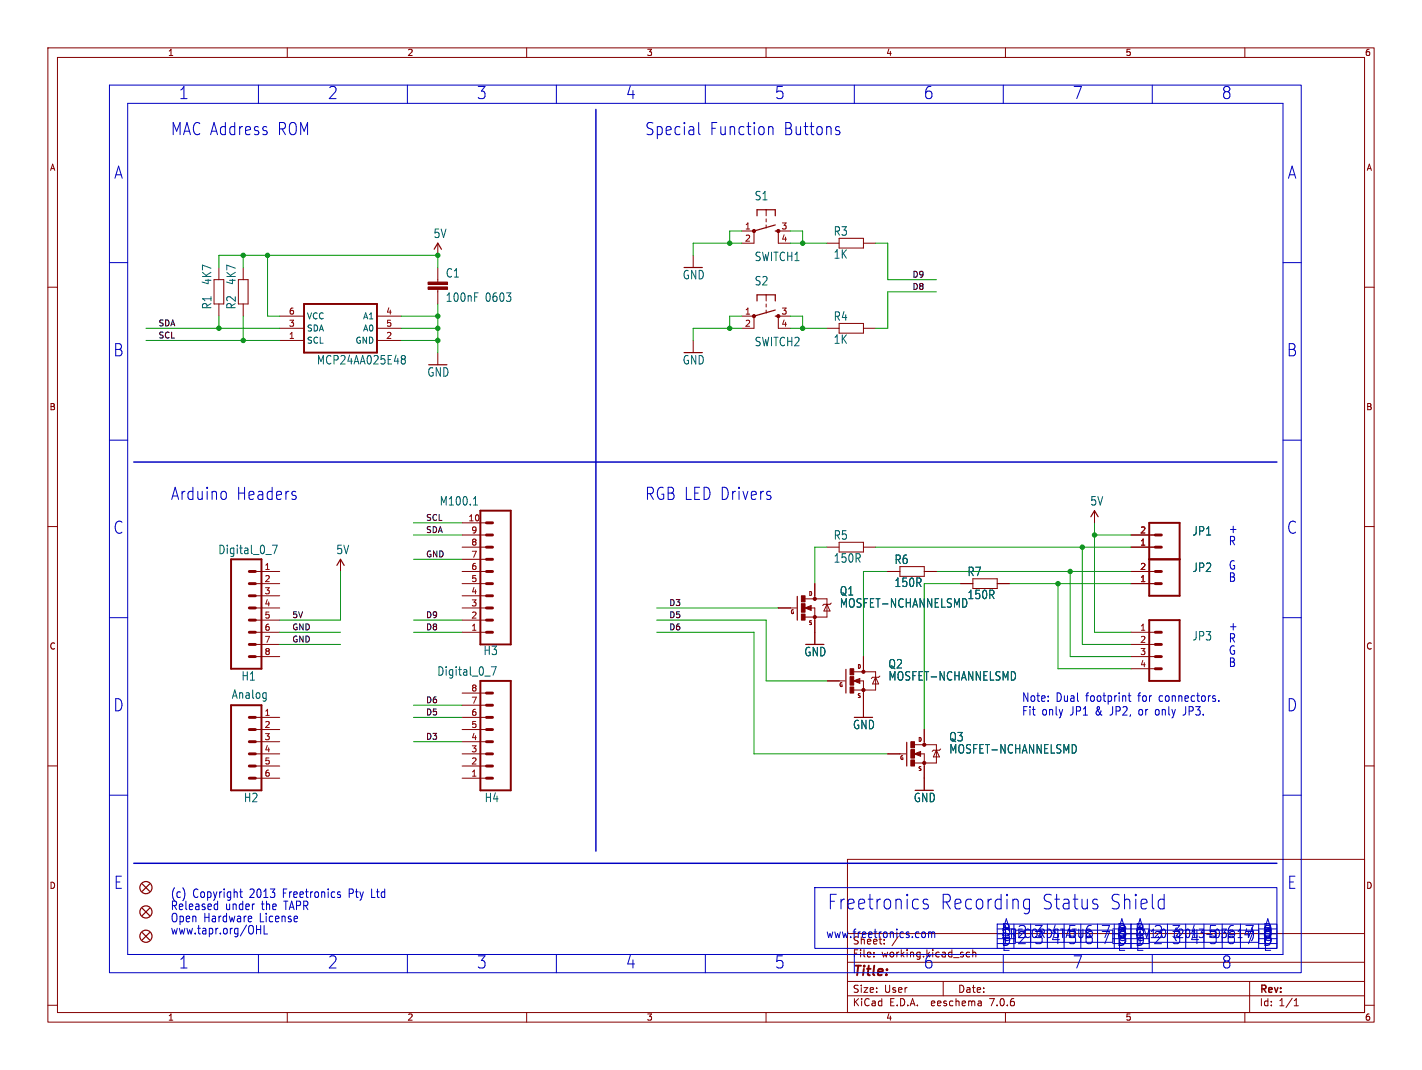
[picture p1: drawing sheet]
<svg xmlns="http://www.w3.org/2000/svg" width="297mm" height="224mm" viewBox="0 0 297 224" stroke-linecap="round" stroke-linejoin="round" font-family="sans-serif">
<g fill="none" stroke="#840000" stroke-width=".21">
<path d="M10 10h277v203.5h-277zM12 12h273v199.5h-273zM60 10v2M110 10v2M160 10v2M210 10v2M260 10v2M10 60h2M44.7 58.4h2v5.1h-2zM45.7 55.9v2.5M49.8 58.4h2v5.1h-2zM50.8 55.9v2.5"/>
<path d="M91.4 50.8v2.5M91.4 55.9v3M144.8 53.3v2.6M154.9 48.3h2.6v2.5h-2.6M160 43.8v1.3M160 45.7v.7M160 47v.6M165.1 48.3h-2.5v2.5h2.5M172.7 50.8h2.6M175.3 49.8h5v2h-5zM180.3 50.8h2.6M285 60h2"/>
<path d="M45.7 63.5v2.5M50.8 63.5v2.5M58.4 71.1h5.1M58.4 68.6h5.1M58.4 66h5.1M78.7 71.1h5.1M78.7 68.6h5.1M78.7 66h5.1M91.4 60.5v3M91.4 73.7v2.5M144.8 71.1v2.6M154.9 66h2.6v2.6h-2.6"/>
<path d="M160 61.6v1.3M160 63.5v.6M160 64.8v.6M165.1 66h-2.5v2.6h2.5M172.7 68.6h2.6M175.3 67.6h5v2h-5zM180.3 68.6h2.6M10 110h2M53.3 119.4h5.1M71.1 116.8v2.6M96.5 119.4h5.1M96.5 109.2h5.1"/>
<path d="M96.5 116.8h5.1M96.5 114.3h5.1M96.5 111.8h5.1M172.7 114.3h2.6M175.3 113.3h5v2h-5zM180.3 114.3h2.6M185.4 119.4h2.6M188 118.4h5v2h-5zM193 119.4h2.6M228.6 106.7v2.5M236.2 119.4h5.1M236.2 114.3h5.1"/>
<path d="M236.2 111.8h5.1M285 110h2M53.3 121.9h5.1M53.3 124.5h5.1M53.3 127h5.1M53.3 129.5h5.1M53.3 132.1h5.1M53.3 134.6h5.1M53.3 137.2h5.1M96.5 121.9h5.1M96.5 124.5h5.1M96.5 127h5.1"/>
<path d="M96.5 129.5h5.1M96.5 132.1h5.1M162.6 127h3.8M168.1 127l1.3-.5v1zM168.2 125.1h4.5v3.8h-4.6M169.3 127h.9v7.6M170.2 121.9v3.2M172.7 126.2l.7 1.4h-1.3zM173.6 126l-.2 .2h-1.3l-.3 .3M180.3 137.2v3.1M200.7 121.9h2.5M203.2 120.9h5.1v2h-5.1z"/>
<path d="M208.3 121.9h2.5M236.2 121.9h5.1M236.2 132.1h5.1M236.2 134.6h5.1M236.2 137.2h5.1M236.2 139.7h5.1M10 160h2M53.3 149.9h5.1M53.3 152.4h5.1M53.3 154.9h5.1M53.3 157.5h5.1M96.5 149.9h5.1"/>
<path d="M96.5 152.4h5.1M96.5 154.9h5.1M96.5 157.5h5.1M96.5 147.3h5.1M96.5 144.8h5.1M172.7 142.2h3.8M178.3 142.2l1.3-.5v1zM178.3 140.3h4.6v3.8h-4.6M179.5 142.2h.8v7.7M182.9 141.5l.6 1.4h-1.3zM183.8 141.2l-.3 .3h-1.3l-.2 .2M185.4 157.5h3.8"/>
<path d="M191 157.5l1.3-.5v1zM191 155.6h4.6v3.8h-4.6M192.2 157.5h.8v7.6M193 152.4v3.2M195.6 156.7l.6 1.4h-1.3zM196.5 156.5l-.3 .2h-1.3l-.2 .3M285 160h2M53.3 160h5.1M53.3 162.6h5.1M96.5 160h5.1M96.5 162.6h5.1M177 179.5h108v32h-108z"/>
<path d="M177 195h108M182.5 199.8v.1M182.5 199v.1M184.7 197.1v.1M187.6 195.6l-1.3 2M202.5 199l-.4-.1-.3 .3 .2 .6h.5M203.2 199l.2-.1 .3 .1 .1 .9M203.2 198.4v1.5M10 210h2M60 211.5v2M110 211.5v2M160 211.5v2"/>
<path d="M177 208h108M177 205h108M177 201h108M197 205v3M204.9 209.2l.1 .9M205 210l-.2 .1M205 209.5h-.2M210 211.5v2M260 211.5v2M261 205v6.5M270.3 210.1h.9M270.3 209l.4-.4v1.5"/>
<path d="M285 210h2"/>
</g>
<g fill="#840000" stroke="#840000" stroke-width=".21">
<path d="M89.4 59.9h4.1v.6h-4.1z"/>
<path d="M89.4 58.9h4.1v.5h-4.1z"/>
<path d="M177.5 143.5h.8v1.3h-.8z"/>
<path d="M177.5 141.4h.8v1.7h-.8z"/>
<path d="M177.5 139.7h.8v1.3h-.8z"/>
<path d="M167.4 128.3h.7v1.2h-.7z"/>
<path d="M167.4 126.1h.7v1.8h-.7z"/>
<path d="M167.4 124.5h.7v1.2h-.7z"/>
<path d="M190.2 158.7h.8v1.3h-.8z"/>
<path d="M190.2 156.6h.8v1.8h-.8z"/>
<path d="M190.2 154.9h.8v1.3h-.8z"/>
<circle cx="157.5" cy="48.3" r=".33"/>
<circle cx="162.6" cy="48.3" r=".33"/>
<circle cx="157.5" cy="66" r=".33"/>
<circle cx="162.6" cy="66" r=".33"/>
<circle cx="180.3" cy="144.1" r=".33"/>
<circle cx="180.3" cy="140.3" r=".33"/>
<circle cx="170.2" cy="128.9" r=".33"/>
<circle cx="170.2" cy="125.1" r=".33"/>
<circle cx="193" cy="159.4" r=".33"/>
<circle cx="193" cy="155.6" r=".33"/>
</g>
<g fill="none" stroke="#840000" stroke-width=".25">
<path d="M90.7 52.1l.7-1.3 .8 1.3M158.1 45.1v-1.3h3.8v1.3M161.9 47l-4.4 1.3M161.9 48.3h.7M158.1 62.9v-1.3h3.8v1.3M161.9 64.8l-4.4 1.2M161.9 66h.7M70.4 118.1l.7-1.3 .8 1.3M227.8 107.9l.8-1.2 .8 1.2M166.5 124.6v4.9M176.7 139.8v5M189.4 155.1v4.9"/>
<path d="M29.7 184.7l1.5 1.5M29.7 189.7l1.5 1.6M29.7 194.8l1.5 1.5M31.2 184.7l-1.5 1.5M31.2 189.7l-1.5 1.6M31.2 194.8l-1.5 1.5"/>
<circle cx="30.5" cy="190.5" r="1.27"/>
<circle cx="30.5" cy="195.6" r="1.27"/>
<circle cx="30.5" cy="185.4" r="1.27"/>
</g>
<g fill="none" stroke="#006464" stroke-width=".21">
<path d="M83.9 74.9l.2 .1M83.9 74.3h.5l.2 .1 .1 .3-.3 .3M84.1 75h.3M84.1 75l-.2 .1M84.4 75l.3 .4-.1 .5-.2 .1h-.5M99.1 61.2h.8M56.9 113.9h1l-.6 1.8M98.9 105.5h.8M99.2 104l.1-.3v1.8M102.6 139.3h1l-.6 1.8M201.9 126.1l-.1 .5M212 140.6l.1 .5-.1 .7"/>
<path d="M224.7 155.8l.1 .5-.1 .8"/>
</g>
<path d="M63.5 63.5h15.2v10.2h-15.2zM48.3 116.8h6.3v22.9h-6.3zM100.3 106.7h6.4v27.9h-6.4zM240 116.8h6.4M240 109.2h6.4v15.3h-6.4zM240 129.5h6.4v12.7h-6.4zM48.3 147.3h6.3v17.8h-6.3zM100.3 142.2h6.4v22.9h-6.4z" fill="none" stroke="#840000" stroke-width=".41"/>
<g fill="none" stroke="#840000" stroke-width=".61">
<path d="M52.1 119.4h1.2M101.6 119.4h1.3M101.6 116.8h1.3M101.6 114.3h1.3M101.6 111.8h1.3M101.6 109.2h1.3M241.3 119.4h1.3M241.3 114.3h1.3M241.3 111.8h1.3M52.1 121.9h1.2M52.1 124.5h1.2M52.1 127h1.2"/>
<path d="M52.1 129.5h1.2M52.1 132.1h1.2M52.1 134.6h1.2M52.1 137.2h1.2M101.6 121.9h1.3M101.6 124.5h1.3M101.6 127h1.3M101.6 129.5h1.3M101.6 132.1h1.3M241.3 121.9h1.3M241.3 132.1h1.3M241.3 134.6h1.3"/>
<path d="M241.3 137.2h1.3M241.3 139.7h1.3M52.1 149.9h1.2M52.1 152.4h1.2M52.1 154.9h1.2M52.1 157.5h1.2M101.6 149.9h1.3M101.6 152.4h1.3M101.6 154.9h1.3M101.6 157.5h1.3M101.6 147.3h1.3M101.6 144.8h1.3"/>
<path d="M52.1 160h1.2M52.1 162.6h1.2M101.6 160h1.3M101.6 162.6h1.3"/>
</g>
<path d="M169.3 126.7l-.9 .3 .9 .3v-.3h-.3M179.5 142l-.9 .2 .9 .3v-.3h-.3M192.2 157.2l-.9 .3 .9 .2v-.2h-.3" fill="none" stroke="#840000" stroke-width=".3"/>
<g fill="none" stroke="#0000c2" stroke-width=".21">
<path d="M22.9 17.8h248.9v185.4h-248.9zM54 17.8v3.8M85.1 17.8v3.8M116.2 17.8v3.8M147.3 17.8v3.8M178.4 17.8v3.8M209.5 17.8v3.8M240.7 17.8v3.8M26.7 21.6h241.3v177.8h-241.3zM145.9 25.6v2.2l.3 .3M160.6 26.6l.2-.2 .5 .2 .2 1.5M174.8 26.4l.5 .2"/>
<path d="M174.8 27.3h.3a.44 .44 0 0 1 .3 .4 .44 .44 0 0 1-.3 .4h-.4M22.9 54.9h3.8M268 54.9h3.8M22.9 91.9h3.8M268 91.9h3.8M46.9 102.6l.4 .5v.7l-.4 .5M61.6 103.5a.44 .44 0 0 1 .3 .4 .44 .44 0 0 1-.3 .4M61.6 102.6l.2 .2M160.9 103.6v.6M22.9 129h3.8M268 129h3.8M235.6 145.3h.6"/>
<path d="M235.8 144.7v1.6l.4 .2M253.8 146v.4M254.6 146.4v.1M22.9 166.1h3.8M268 166.1h3.8M45.4 188.2v1.8M45.4 189.9l-.4 .1M50.1 186.3h.5M50.3 185.7v1.5l.3 .3M52.4 191.4l.2 .4-.7 .2M52.5 192.5l-.1 .1M53.6 194.2h.8"/>
<path d="M54 199.4v3.8M54.4 193.3v1.8M55.2 193.3v1.8h.7M70.5 186.6l.6 .5-.2 .4-.4-.1M71.1 186.4l-.4-.1-.2 .3M85.1 199.4v3.8M116.2 199.4v3.8M147.3 199.4v3.8M170.2 185.4h96.5v12.7h-96.5zM178.4 199.4v3.8M192.6 194.8l.4-.1 .3 .3-.2 .8h-.5M193.8 188l-.6-.2a.53 .53 0 0 0-.4 .5 .53 .53 0 0 0 .4 .6h.3a.53 .53 0 0 1 .4 .5 .53 .53 0 0 1-.4 .5l-.7-.2"/>
<path d="M193.9 194.7v1.2M193.9 194.9l.5-.2 .2 .2M194.6 194.9l.2-.2 .4 .1v1.1M194.6 194.9v1M208.3 193h27.9v5.1h-27.9zM209.5 199.4v3.8M212.1 196.8h20.3M212.1 194.3h20.3M213.9 189.6l.4 .3 .7-.2M215 188l-.7-.2-.4 .3M215 187.8v2.5a.69 .69 0 0 1-1.1 .4M216.2 193.3h1.5l-.8 1"/>
<path d="M221.5 194.1h.9M229 188.9a.53 .53 0 0 1 .3 .5 .53 .53 0 0 1-.3 .5M229 187.8l.2 .2M236.2 193h30.5v5.1h-30.5zM240 196.8h22.9M240 194.3h22.9M240.7 199.4v3.8M241.3 193.6l.3-.3h.6l.4 .5M242.4 187.8l.7 .2M243.1 189.7l-.7 .2M243.1 186.8v3.1M247.6 193v3.8"/>
<path d="M249.4 193.2l-.5 1.8M250.4 194.1h1l-.5 .7M258.6 195.9h.8"/>
</g>
<path d="M124.5 22.9v154.9M27.9 96.5h238.8M27.9 180.3h238.8" fill="none" stroke="#0000c2" stroke-width=".3"/>
<g fill="none" stroke="#009600" stroke-width=".21">
<path d="M45.7 55.9v-2.6h45.7v2.6M50.8 53.3v2.6M55.9 53.3v12.7h2.5M154.9 50.8h-10.1v2.5M154.9 48.3h-2.5v2.5M165.1 50.8h7.6M165.1 48.3h2.5v2.5M182.9 50.8h2.5v7.6h10.2M30.5 71.1h27.9M30.5 68.6h27.9M45.7 66v2.6M50.8 66v5.1"/>
<path d="M83.8 71.1h7.6M83.8 68.6h7.6M83.8 66h7.6M91.4 63.5v10.2M154.9 68.6h-10.1v2.5M154.9 66h-2.5v2.6M165.1 68.6h7.6M165.1 66h2.5v2.6M195.6 61h-10.2v7.6h-2.5M71.1 119.4v10.1h-12.7M86.4 116.8h10.1M86.4 109.2h10.1"/>
<path d="M86.4 111.8h10.1M172.7 114.3h-2.5v7.6M182.9 114.3h53.3M185.4 119.4h-5.1v17.8M195.6 119.4h40.6M223.5 119.4v17.8h12.7M226.1 114.3v20.3h10.1M228.6 111.8h7.6M228.6 109.2v22.9h7.6M58.4 132.1h12.7M58.4 134.6h12.7M86.4 132.1h10.1"/>
<path d="M86.4 129.5h10.1M137.2 132.1h20.3v25.4h27.9M137.2 129.5h22.8v12.7h12.7M137.2 127h25.4M200.7 121.9h-7.7v30.5M210.8 121.9h25.4M221 121.9v17.8h15.2M86.4 147.3h10.1M86.4 149.9h10.1M86.4 154.9h10.1"/>
</g>
<g fill="#009600" stroke="#009600" stroke-width=".21">
<circle cx="167.6" cy="68.6" r=".46"/>
<circle cx="152.4" cy="68.6" r=".46"/>
<circle cx="152.4" cy="50.8" r=".46"/>
<circle cx="167.6" cy="50.8" r=".46"/>
<circle cx="91.4" cy="53.3" r=".46"/>
<circle cx="91.4" cy="66" r=".46"/>
<circle cx="50.8" cy="53.3" r=".46"/>
<circle cx="55.9" cy="53.3" r=".46"/>
<circle cx="50.8" cy="71.1" r=".46"/>
<circle cx="45.7" cy="68.6" r=".46"/>
<circle cx="91.4" cy="68.6" r=".46"/>
<circle cx="91.4" cy="71.1" r=".46"/>
<circle cx="223.5" cy="119.4" r=".46"/>
<circle cx="228.6" cy="111.8" r=".46"/>
<circle cx="226.1" cy="114.3" r=".46"/>
<circle cx="221" cy="121.9" r=".46"/>
</g>
<g font-size="4.2" fill="#0000c2">
<text x="172.7" y="190.3">Freetronics</text>
<text x="196.2" y="190.3">Recording</text>
<text x="217.4" y="190.3">Status</text>
<text x="231.5" y="190.3">Shield</text>
</g>
<g font-size="3.5" fill="#0000c2">
<text x="37.3" y="20.9">1</text>
<text x="68.4" y="20.9">2</text>
<text x="99.6" y="20.9">3</text>
<text x="130.7" y="20.9">4</text>
<text x="161.8" y="20.9">5</text>
<text x="192.9" y="20.9">6</text>
<text x="224" y="20.9">7</text>
<text x="255.1" y="20.9">8</text>
<text x="35.6" y="28.5">MAC Address</text>
<text x="57.8" y="28.5">ROM</text>
<text x="134.6" y="28.5">Special</text>
<text x="148.1" y="28.5">Function</text>
<text x="163.6" y="28.5">Buttons</text>
<text x="23.8" y="37.6">A</text>
<text x="268.9" y="37.6">A</text>
<text x="23.6" y="74.7">B</text>
<text x="268.7" y="74.7">B</text>
<text x="35.6" y="104.7">Arduino</text>
<text x="49.3" y="104.7">Headers</text>
<text x="134.6" y="104.7">RGB LED Drivers</text>
<text x="23.6" y="111.7">C</text>
<text x="268.7" y="111.7">C</text>
<text x="23.6" y="148.8">D</text>
<text x="268.7" y="148.8">D</text>
<text x="23.7" y="185.9">E</text>
<text x="268.8" y="185.9">E</text>
<text x="208.9" y="196.2">1</text>
<text x="208.9" y="197.5">1</text>
<text x="209" y="197.8">D</text>
<text x="209" y="195.8">B</text>
<text x="209.2" y="194.8">A</text>
<text x="212.4" y="196.2">2</text>
<text x="215.9" y="197.5">3</text>
<text x="219.4" y="196.2">4</text>
<text x="219.4" y="197.5">4</text>
<text x="222.9" y="196.2">5</text>
<text x="222.9" y="197.5">5</text>
<text x="226.4" y="197.5">6</text>
<text x="226.4" y="196.2">6</text>
<text x="229.9" y="197.5">7</text>
<text x="229.9" y="196.2">7</text>
<text x="233.3" y="194.8">A</text>
<text x="233.4" y="197.5">8</text>
<text x="233.4" y="196.2">8</text>
<text x="237" y="197.8">D</text>
<text x="237" y="195.8">B</text>
<text x="237" y="197.5">1</text>
<text x="237" y="196.2">1</text>
<text x="237.1" y="194.8">A</text>
<text x="240.8" y="197.5">2</text>
<text x="244.7" y="197.5">3</text>
<text x="244.7" y="196.2">3</text>
<text x="248.5" y="197.5">4</text>
<text x="252.3" y="196.2">5</text>
<text x="252.3" y="197.5">5</text>
<text x="256.1" y="197.5">6</text>
<text x="256.1" y="196.2">6</text>
<text x="259.9" y="196.2">7</text>
<text x="259.9" y="197.5">7</text>
<text x="263.7" y="195.8">B</text>
<text x="263.7" y="197.5">8</text>
<text x="263.8" y="194.8">A</text>
<text x="37.3" y="202.5">1</text>
<text x="68.4" y="202.5">2</text>
<text x="99.6" y="202.5">3</text>
<text x="130.7" y="202.5">4</text>
<text x="161.8" y="202.5">5</text>
<text x="192.9" y="202.5">6</text>
<text x="209.2" y="198.9">E</text>
<text x="224" y="202.5">7</text>
<text x="255.1" y="202.5">8</text>
<text x="263.8" y="198.9">E</text>
</g>
<text font-size="2.8" fill="#840000" x="178" y="204.4">Title:</text>
<g font-size="2.5" fill="#006464">
<text x="157.5" y="42.1">S1</text>
<text x="90.5" y="49.9">5V</text>
<text x="174" y="49.4">R3</text>
<text x="44.4" y="59.6" transform="rotate(-90 44.4 59.6)">4K7</text>
<text x="49.4" y="59.6" transform="rotate(-90 49.4 59.6)">4K7</text>
<text x="93" y="58.2">C1</text>
<text x="142.5" y="58.6">GND</text>
<text x="157.5" y="54.8">SWITCH1</text>
<text x="157.5" y="59.8">S2</text>
<text x="174" y="54.2">1K</text>
<text x="44.4" y="64.7" transform="rotate(-90 44.4 64.7)">R1</text>
<text x="49.4" y="64.7" transform="rotate(-90 49.4 64.7)">R2</text>
<text x="93" y="63.3">100nF</text>
<text x="101.3" y="63.3">0603</text>
<text x="174" y="67.2">R4</text>
<text x="66.1" y="76.3">MCP24AA025E48</text>
<text x="142.5" y="76.3">GND</text>
<text x="157.5" y="72.5">SWITCH2</text>
<text x="174" y="72">1K</text>
<text x="89.2" y="78.9">GND</text>
<text x="91.7" y="105.8">M100.1</text>
<text x="227.6" y="105.8">5V</text>
<text x="174" y="112.9">R5</text>
<text x="249" y="112.1">JP1</text>
<text x="45.5" y="116">Digital_0_7</text>
<text x="70.2" y="116">5V</text>
<text x="174" y="117.7">150R</text>
<text x="186.7" y="118">R6</text>
<text x="249" y="119.7">JP2</text>
<text x="175.3" y="124.6">Q1</text>
<text x="186.7" y="122.8">150R</text>
<text x="202" y="120.6">R7</text>
<text x="202" y="125.4">150R</text>
<text x="175.3" y="127.1">MOSFET-NCHANNELSMD</text>
<text x="100.9" y="137.1">H3</text>
<text x="167.9" y="137.3">GND</text>
<text x="249" y="134">JP3</text>
<text x="50.3" y="142.4">H1</text>
<text x="91.2" y="141.4">Digital_0_7</text>
<text x="185.5" y="139.8">Q2</text>
<text x="185.5" y="142.4">MOSFET-NCHANNELSMD</text>
<text x="48.3" y="146.2">Analog</text>
<text x="178.1" y="152.5">GND</text>
<text x="198.2" y="155.1">Q3</text>
<text x="198.2" y="157.6">MOSFET-NCHANNELSMD</text>
<text x="50.9" y="167.8">H2</text>
<text x="101.1" y="167.8">H4</text>
<text x="190.8" y="167.8">GND</text>
</g>
<g font-size="2.5" fill="#0000c2">
<text x="256.5" y="111.5">+</text>
<text x="256.5" y="119.1">G</text>
<text x="256.5" y="114.1">R</text>
<text x="256.5" y="121.7">B</text>
<text x="256.5" y="131.8">+</text>
<text x="256.5" y="136.9">G</text>
<text x="256.5" y="134.4">R</text>
<text x="256.5" y="139.5">B</text>
<text x="213.4" y="146.7">Note:</text>
<text x="213.4" y="149.6">Fit</text>
<text x="217.5" y="149.6">only</text>
<text x="220.5" y="146.7">Dual</text>
<text x="223.5" y="149.6">JP1</text>
<text x="226.8" y="146.7">footprint</text>
<text x="228.9" y="149.6">&amp;</text>
<text x="232.1" y="149.6">JP2,</text>
<text x="237.9" y="146.7">for</text>
<text x="238.2" y="149.6">or</text>
<text x="241.9" y="149.6">only</text>
<text x="242.3" y="146.7">connectors.</text>
<text x="247.8" y="149.6">JP3.</text>
<text x="35.6" y="187.7">(c)</text>
<text x="35.6" y="190.3">Released</text>
<text x="40.2" y="187.7">Copyright</text>
<text x="47" y="190.3">under</text>
<text x="52.1" y="187.7">2013</text>
<text x="54.7" y="190.3">the</text>
<text x="59.2" y="187.7">Freetronics</text>
<text x="59.5" y="190.3">TAPR</text>
<text x="73.1" y="187.7">Pty</text>
<text x="77.9" y="187.7">Ltd</text>
<text x="35.6" y="192.8">Open</text>
<text x="35.6" y="195.3">www.tapr.org/OHL</text>
<text x="42.5" y="192.8">Hardware</text>
<text x="54.2" y="192.8">License</text>
<text x="172.5" y="196.1">www.freetronics.com</text>
</g>
<text font-size="2.1" fill="#0000c2" x="178" y="197.5">Sheet:</text>
<g font-size="2.1" fill="#840000">
<text x="178" y="200.2">File:</text>
<text x="184.1" y="200.2">working.kicad_sch</text>
<text x="178" y="207.6">Size:</text>
<text x="184.7" y="207.6">User</text>
<text x="200" y="207.6">Date:</text>
<text x="263" y="207.8">Rev:</text>
<text x="178" y="210.4">KiCad</text>
<text x="185.7" y="210.4">E.D.A.</text>
<text x="194.6" y="210.4">eeschema</text>
<text x="207" y="210.4">7.0.6</text>
<text x="263" y="210.4">Id:</text>
<text x="267.1" y="210.4">1/1</text>
</g>
<g font-size="1.8" fill="#840000">
<text x="35" y="11.9">1</text>
<text x="85" y="11.9">2</text>
<text x="135" y="11.9">3</text>
<text x="185" y="11.9">4</text>
<text x="235" y="11.9">5</text>
<text x="285" y="11.9">6</text>
<text x="10.3" y="35.9">A</text>
<text x="285.3" y="35.9">A</text>
<text x="10.3" y="85.9">B</text>
<text x="285.3" y="85.9">B</text>
<text x="10.3" y="135.9">C</text>
<text x="285.3" y="135.9">C</text>
<text x="10.3" y="185.9">D</text>
<text x="285.3" y="185.9">D</text>
<text x="35" y="213.4">1</text>
<text x="85" y="213.4">2</text>
<text x="135" y="213.4">3</text>
<text x="185" y="213.4">4</text>
<text x="235" y="213.4">5</text>
<text x="285" y="213.4">6</text>
</g>
<g font-size="1.8" fill="#a90000">
<text x="155.5" y="48">1</text>
<text x="155.5" y="50.5">2</text>
<text x="163.1" y="48">3</text>
<text x="163.1" y="50.5">4</text>
<text x="60.3" y="65.8">6</text>
<text x="80.6" y="65.8">4</text>
<text x="155.5" y="65.8">1</text>
<text x="163.1" y="65.8">3</text>
<text x="60.3" y="70.9">1</text>
<text x="60.3" y="68.3">3</text>
<text x="80.6" y="70.9">2</text>
<text x="80.6" y="68.3">5</text>
<text x="155.5" y="68.3">2</text>
<text x="163.1" y="68.3">4</text>
<text x="97.7" y="109">10</text>
<text x="98.4" y="111.5">9</text>
<text x="238.1" y="111.5">2</text>
<text x="55.2" y="119.1">1</text>
<text x="98.4" y="119.1">6</text>
<text x="98.4" y="116.6">7</text>
<text x="98.4" y="114">8</text>
<text x="238.1" y="119.1">2</text>
<text x="238.1" y="114">1</text>
<text x="55.2" y="121.7">2</text>
<text x="55.2" y="124.2">3</text>
<text x="98.4" y="124.2">4</text>
<text x="98.4" y="121.7">5</text>
<text x="238.1" y="121.7">1</text>
<text x="55.2" y="126.7">4</text>
<text x="55.2" y="129.3">5</text>
<text x="55.2" y="131.8">6</text>
<text x="98.4" y="131.8">1</text>
<text x="98.4" y="129.3">2</text>
<text x="98.4" y="126.7">3</text>
<text x="238.1" y="131.8">1</text>
<text x="55.2" y="134.4">7</text>
<text x="55.2" y="136.9">8</text>
<text x="238.1" y="134.4">2</text>
<text x="238.1" y="136.9">3</text>
<text x="238.1" y="139.4">4</text>
<text x="55.2" y="149.6">1</text>
<text x="98.4" y="149.6">6</text>
<text x="98.4" y="147.1">7</text>
<text x="98.4" y="144.5">8</text>
<text x="55.2" y="152.1">2</text>
<text x="55.2" y="154.7">3</text>
<text x="98.4" y="154.7">4</text>
<text x="98.4" y="152.1">5</text>
<text x="55.2" y="157.2">4</text>
<text x="55.2" y="159.8">5</text>
<text x="98.4" y="159.8">2</text>
<text x="98.4" y="157.2">3</text>
<text x="55.2" y="162.3">6</text>
<text x="98.4" y="162.3">1</text>
</g>
<g font-size="1.8" fill="#006464">
<text x="64" y="72">SCL</text>
<text x="64" y="69.4">SDA</text>
<text x="64" y="66.9">VCC</text>
<text x="74.2" y="72">GND</text>
<text x="75.7" y="66.9">A1</text>
<text x="75.7" y="69.4">A0</text>
</g>
<g font-size="1.7" fill="#0f0f0f">
<text x="190.5" y="58.1">D9</text>
<text x="190.5" y="60.6">D8</text>
<text x="33" y="68.2">SDA</text>
<text x="33" y="70.8">SCL</text>
<text x="88.9" y="108.9">SCL</text>
<text x="88.9" y="111.4">SDA</text>
<text x="88.9" y="116.5">GND</text>
<text x="61" y="131.7">GND</text>
<text x="61" y="129.2">5V</text>
<text x="88.9" y="129.2">D9</text>
<text x="88.9" y="131.7">D8</text>
<text x="139.7" y="126.7">D3</text>
<text x="139.7" y="129.2">D5</text>
<text x="139.7" y="131.7">D6</text>
<text x="61" y="134.3">GND</text>
<text x="88.9" y="147">D6</text>
<text x="88.9" y="149.5">D5</text>
<text x="88.9" y="154.6">D3</text>
</g>
<g font-size="1.1" fill="#840000">
<text x="168.8" y="124.6">D</text>
<text x="165" y="128.5">G</text>
<text x="168.8" y="130.7">S</text>
<text x="175.2" y="143.7">G</text>
<text x="179" y="139.9">D</text>
<text x="179" y="146">S</text>
<text x="191.7" y="155.1">D</text>
<text x="187.9" y="158.9">G</text>
<text x="191.7" y="161.2">S</text>
</g>
</svg>
